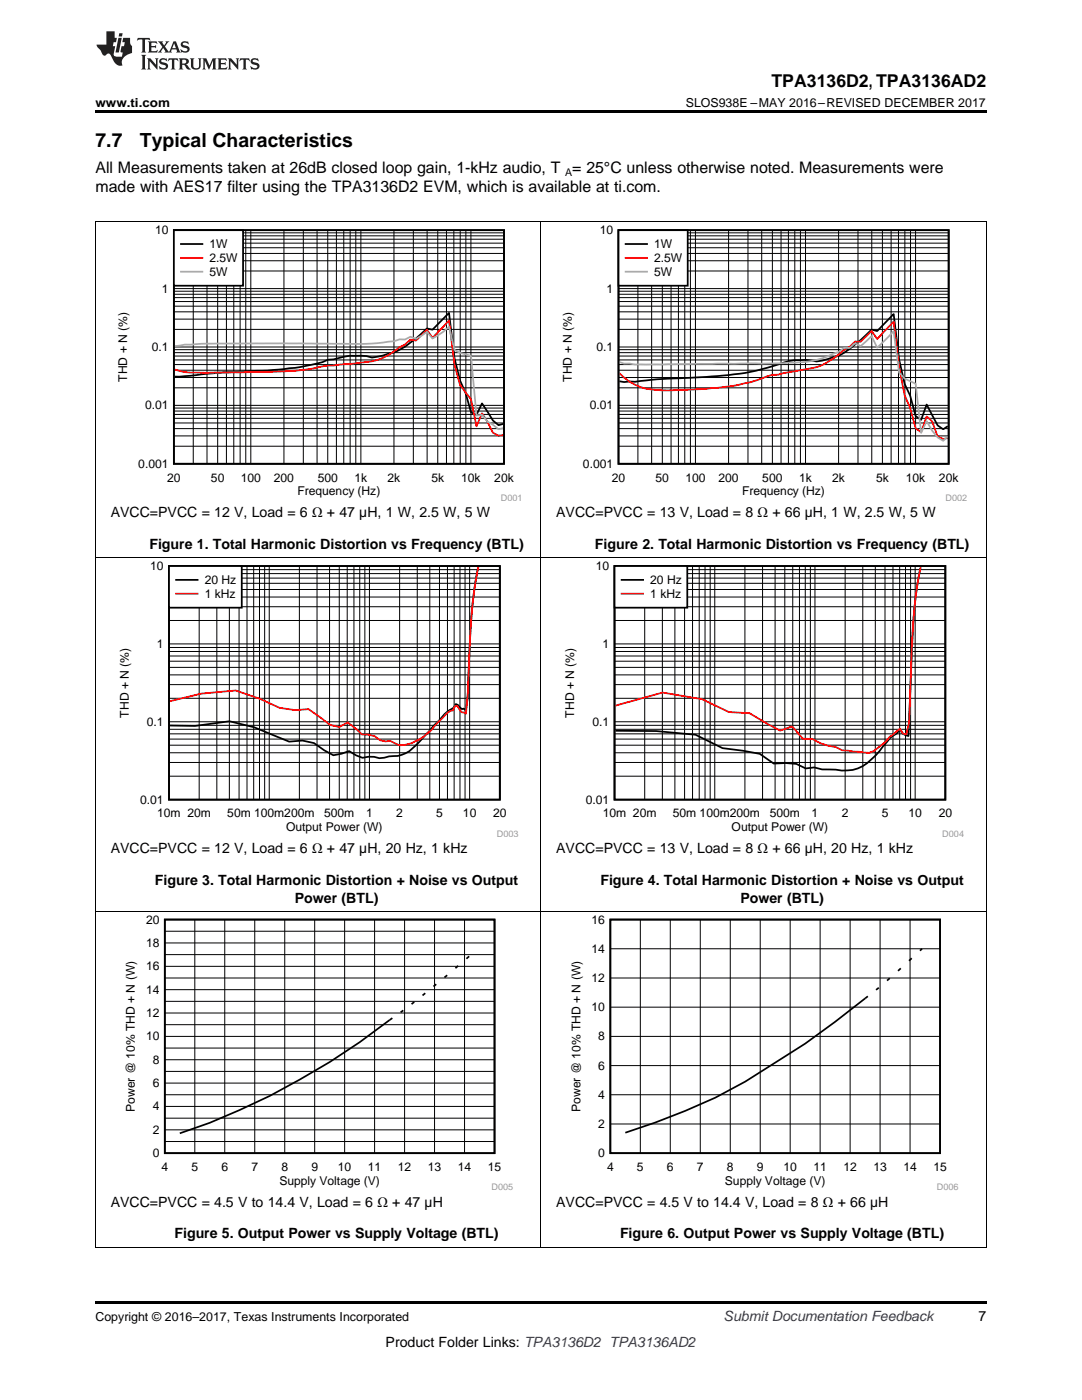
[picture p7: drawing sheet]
<svg xmlns="http://www.w3.org/2000/svg" width="216mm" height="279mm" viewBox="0 0 216 279" stroke-linecap="round" stroke-linejoin="round" font-family="sans-serif">
<path d="M19 259.7h177.8v.5h-177.8z" fill="#000"/>
<path d="M19.1 181.9v67M107.9 181.9v67M196.8 181.9v67M19 248.9h177.8" fill="none" stroke="#000" stroke-width=".2"/>
<path d="M24.6 182.6h77.7v55h-77.7z" fill-rule="evenodd" fill="#fff"/>
<path d="M32.9 183.5h65.8v46.6h-65.8zM82.7 200l-.6 .4M84.9 198.2l-.6 .5M87 196.4l-.5 .5M89.2 194.6l-.5 .5M91.4 192.8l-.5 .4M93.6 190.8l-.5 .5M78.3 203.2a147.4 147.4 0 0 1-36.4 20.9l-6 2.1M80.5 201.6l-.6 .4" fill="none" stroke="#000" stroke-width=".34"/>
<g fill="none" stroke="#000" stroke-width=".2">
<path d="M32.9 199.8h65.8M32.9 197.5h65.8M32.9 195.2h65.8M32.9 192.9h65.8M32.9 190.5h65.8M32.9 188.2h65.8M32.9 185.8h65.8M38.9 183.5v46.7M44.8 183.5v46.7M50.8 183.5v46.7M56.8 183.5v46.7M62.8 183.5v46.7"/>
<path d="M68.8 183.5v46.7M74.7 183.5v46.7M80.7 183.5v46.7M86.7 183.5v46.7M92.7 183.5v46.7M32.9 218.5h65.8M32.9 216.2h65.8M32.9 213.8h65.8M32.9 211.5h65.8M32.9 209.2h65.8M32.9 206.8h65.8M32.9 204.5h65.8"/>
<path d="M32.9 202.2h65.8M32.9 227.8h65.8M32.9 225.5h65.8M32.9 223.2h65.8M32.9 220.8h65.8"/>
</g>
<path d="M113.5 182.6h77.7v55h-77.7z" fill-rule="evenodd" fill="#fff"/>
<path d="M121.8 183.5h65.8v46.6h-65.8zM173.2 198.8a198.9 198.9 0 0 1-24.5 17.1 124.9 124.9 0 0 1-23.9 10.2M175.4 197.1l-.6 .5M177.5 195.2l-.5 .5M179.7 193.3l-.5 .5M181.9 191.2l-.5 .5M184 189.3l-.4 .4" fill="none" stroke="#000" stroke-width=".34"/>
<g fill="none" stroke="#000" stroke-width=".2">
<path d="M19.1 111.3v70.6M107.9 111.3v70.6M196.8 111.3v70.6M19 181.8h177.8M121.8 195.2h65.8M121.8 189.3h65.8M127.8 183.5v46.7M133.7 183.5v46.7M139.7 183.5v46.7M145.7 183.5v46.7M151.7 183.5v46.7M157.7 183.5v46.7"/>
<path d="M163.6 183.5v46.7M169.6 183.5v46.7M175.6 183.5v46.7M181.6 183.5v46.7M121.8 218.5h65.8M121.8 212.7h65.8M121.8 206.8h65.8M121.8 201h65.8M121.8 224.3h65.8"/>
</g>
<path d="M23.4 112h80v55h-80z" fill-rule="evenodd" fill="#fff"/>
<path d="M33.7 113h66v46.6h-66zM95.4 113.1l-.3 1.5a88.7 88.7 0 0 0-1.2 11.1l-.6 13.8-.4 2.3-.3-.4-.4 .1-.8-.8-.4-.2a4.4 4.4 0 0 1-1.8 1.6l-6.2 6.6a6.4 6.4 0 0 1-5.4 2.2l-1.9 .4-1.1-.3h-1.1l-1.2 .2-1.3-.5-1.3-.8-1.5 .5-1.7 .3-1.8-1-2-1.4-2.3-.5-2.7 .2-7-2.9-4.9-1.2-6.9 1-5-.1" fill="none" stroke="#000" stroke-width=".35"/>
<g fill="none" stroke="#000" stroke-width=".2">
<path d="M33.7 119.2h66M33.7 117.6h66M33.7 116.4h66M33.7 115.4h66M33.7 114.5h66M33.7 113.7h66M39.7 113v46.6M43.3 113v46.6M45.8 113v46.6M47.7 113v46.6M49.3 113v46.6M50.6 113v46.6"/>
<path d="M51.8 113v46.6M52.8 113v46.6M53.7 113v46.6M59.7 113v46.6M63.3 113v46.6M65.8 113v46.6M67.7 113v46.6M69.3 113v46.6M70.6 113v46.6M71.8 113v46.6M72.8 113v46.6M73.7 113v46.6"/>
<path d="M79.7 113v46.6M83.3 113v46.6M85.8 113v46.6M87.7 113v46.6M89.3 113v46.6M90.6 113v46.6M91.8 113v46.6M92.8 113v46.6M93.7 113v46.6M99.7 113v46.6M33.7 139.4h66M33.7 136.6h66"/>
<path d="M33.7 134.7h66M33.7 133.2h66M33.7 132h66M33.7 130.9h66M33.7 130h66M33.7 129.2h66M33.7 128.5h66M33.7 123.8h66M33.7 121.1h66M33.7 154.9h66M33.7 152.2h66M33.7 150.2h66"/>
<path d="M33.7 148.7h66M33.7 147.5h66M33.7 146.5h66M33.7 145.5h66M33.7 144.8h66M33.7 144h66"/>
</g>
<path d="M95.5 113.1l-.3 1.1a85.8 85.8 0 0 0-1.3 10.6l-.5 13.2-.4 4.5-.4-.3h-.5l-.8-1.3h-.5l-.4 .9a3 3 0 0 0-2 1.4l-1.1 1a10.7 10.7 0 0 1-6.7 4.5h-.9l-1.8-.8-1 .1-1.1-.3-1.1-.8-1.2-.3h-1.2l-2.9-2.4-1.7 .9-1.8-.4-4.3-3.2-2.7 .2-3.1-.4-3.9-1.8-4.9-1.7-6.9 .6-6.2 1.5" fill="none" stroke="#f00" stroke-width=".35"/>
<path d="M33.7 113h14.5v8.3h-14.5z" fill-rule="evenodd" fill="#fff"/>
<path d="M33.7 113h14.5v8.3h-14.5zM35.1 115.7h4.3" fill="none" stroke="#000" stroke-width=".35"/>
<path d="M35.1 118.5h4.3" fill="none" stroke="#f00" stroke-width=".35"/>
<path d="M112.3 112h80v55h-80z" fill-rule="evenodd" fill="#fff"/>
<path d="M122.6 113h66v46.6h-66zM183.6 113.4l-.6 3.9a127 127 0 0 0-1.2 16.7l-.5 12.9-1.1-.5-.6-.8-.7 .8-1.3 .8-1.4 1.7a13.6 13.6 0 0 1-5 4.5 8.7 8.7 0 0 1-4.4 .2h-2.8l-1.5-.4-1.7 .2-1.9-.9-2.1-.2-2.4 .1-2.8-2-3.3-.6-4.1-.5-5.4-2.7-7.9-.7-8.1-.1" fill="none" stroke="#000" stroke-width=".35"/>
<g fill="none" stroke="#000" stroke-width=".2">
<path d="M122.6 119.2h66M122.6 117.6h66M122.6 116.4h66M122.6 115.4h66M122.6 114.5h66M122.6 113.7h66M128.6 113v46.6M132.2 113v46.6M134.7 113v46.6M136.6 113v46.6M138.2 113v46.6M139.5 113v46.6"/>
<path d="M140.7 113v46.6M141.7 113v46.6M142.6 113v46.6M148.6 113v46.6M152.2 113v46.6M154.7 113v46.6M156.6 113v46.6M158.2 113v46.6M159.5 113v46.6M160.7 113v46.6M161.7 113v46.6M162.6 113v46.6"/>
<path d="M168.6 113v46.6M172.2 113v46.6M174.7 113v46.6M176.6 113v46.6M178.2 113v46.6M179.5 113v46.6M180.7 113v46.6M181.7 113v46.6M182.6 113v46.6M188.6 113v46.6M122.6 139.4h66M122.6 136.6h66"/>
<path d="M122.6 134.7h66M122.6 133.2h66M122.6 132h66M122.6 130.9h66M122.6 130h66M122.6 129.2h66M122.6 128.5h66M122.6 123.8h66M122.6 121.1h66M122.6 154.9h66M122.6 152.2h66M122.6 150.2h66"/>
<path d="M122.6 148.7h66M122.6 147.5h66M122.6 146.5h66M122.6 145.5h66M122.6 144.8h66M122.6 144h66"/>
</g>
<path d="M183.7 113.1l-.6 3.4a104 104 0 0 0-1.2 12.9l-.5 14.7-.6 2.5-.6-.2-.6-.9-2.1 1.6a15.2 15.2 0 0 1-3.2 2.8l-.9 .3-5.4-.5-1.3-.6-1.4-.3-1.5-.4-1.7-.9-1.9-.1-2.1-2.4-2.4 .8-6.1-3.5-4.1-.2-5.4-2.6-7.9-1.3-9.4 2.6" fill="none" stroke="#f00" stroke-width=".35"/>
<path d="M122.6 113h14.5v8.3h-14.5z" fill-rule="evenodd" fill="#fff"/>
<path d="M122.6 113h14.5v8.3h-14.5zM124 115.7h4.3" fill="none" stroke="#000" stroke-width=".35"/>
<path d="M124 118.5h4.3" fill="none" stroke="#f00" stroke-width=".35"/>
<path d="M19.1 44.3v67M107.9 44.3v67M196.8 44.3v67M19 111.3h177.8" fill="none" stroke="#000" stroke-width=".2"/>
<path d="M23 45h80.9v55h-80.9z" fill-rule="evenodd" fill="#fff"/>
<path d="M34.7 45.9h65.9v46.7h-65.9zM34.9 75.2h.9a185.8 185.8 0 0 1 18.7-1.4 45.3 45.3 0 0 0 9.8-1.5l1.1-.5 1.1-.1a12.9 12.9 0 0 1 7.7-.3l2.2-.4 1.1-.4a10.1 10.1 0 0 0 4.4-2.2l3.3-2.8 1.1 .2 3.3-3.4 1.1 9.1 1.1 4.4 1.1 2.5 1.1 3.9 1.1 .5 1.1-2.3 2.2 3.4 1.1 1 .9-.3" fill="none" stroke="#000" stroke-width=".35"/>
<g fill="none" stroke="#000" stroke-width=".2">
<path d="M34.7 59.4h65.9M34.7 58.7h65.9M34.7 58.1h65.9M34.7 57.6h65.9M34.7 54.1h65.9M34.7 52h65.9M34.7 50.6h65.9M34.7 49.4h65.9M34.7 48.5h65.9M34.7 47.7h65.9M34.7 47.1h65.9M34.7 46.5h65.9"/>
<path d="M38.6 45.9v46.7M41.3 45.9v46.7M43.4 45.9v46.7M45.2 45.9v46.7M46.6 45.9v46.7M47.9 45.9v46.7M49 45.9v46.7M50 45.9v46.7M56.7 45.9v46.7M60.5 45.9v46.7M63.3 45.9v46.7M65.4 45.9v46.7"/>
<path d="M67.1 45.9v46.7M68.6 45.9v46.7M69.9 45.9v46.7M71 45.9v46.7M72 45.9v46.7M78.6 45.9v46.7M82.5 45.9v46.7M85.2 45.9v46.7M87.3 45.9v46.7M89.1 45.9v46.7M90.6 45.9v46.7M91.8 45.9v46.7"/>
<path d="M93 45.9v46.7M94 45.9v46.7M34.7 77.4h65.9M34.7 75.3h65.9M34.7 73.9h65.9M34.7 72.8h65.9M34.7 71.8h65.9M34.7 71.1h65.9M34.7 70.4h65.9M34.7 69.8h65.9M34.7 69.3h65.9M34.7 65.7h65.9"/>
<path d="M34.7 63.7h65.9M34.7 62.2h65.9M34.7 61.1h65.9M34.7 60.2h65.9M34.7 89.1h65.9M34.7 87h65.9M34.7 85.5h65.9M34.7 84.4h65.9M34.7 83.5h65.9M34.7 82.7h65.9M34.7 82h65.9M34.7 81.4h65.9"/>
<path d="M34.7 80.9h65.9"/>
</g>
<path d="M34.9 73.7a17.9 17.9 0 0 0 6.4 .7l6.6-.1a83.7 83.7 0 0 0 17.5-1.3l6.6-.6a11.7 11.7 0 0 0 7.7-3.1l1.1-.5 1.1-1 1.1 .2 2.2-2.2 1.1 1.6 3.3-3.4 1.1 8.8 1.1 4 2.2 2.9 1.1 5.4 1.1-2.6 1.1 1.7 1.1 2.2 1.1 .5 .9-.1" fill="none" stroke="#f00" stroke-width=".35"/>
<path d="M34.9 69.1l.9-.1a63.1 63.1 0 0 1 9.9-.4h20.8a65.2 65.2 0 0 0 12.1-.5l1.1-.4 1.1 .1 1.1-.6 1.1 .4 2.2-1.4 1.1 1.4 2.2-1.4 1.1-1 1.1 4.6 1.1 .6 2.2 .6 1.1 11.9 1.1-.1 1.1 1.3 1.1 .7 1.1 .9 .9-.2" fill="none" stroke="#aaa" stroke-width=".35"/>
<path d="M34.7 45.9h13.8v11.1h-13.8z" fill-rule="evenodd" fill="#fff"/>
<path d="M34.7 45.9h13.8v11.1h-13.8zM36.1 48.7h4.3" fill="none" stroke="#000" stroke-width=".35"/>
<path d="M36.1 51.5h4.3" fill="none" stroke="#f00" stroke-width=".35"/>
<path d="M36.1 54.2h4.3" fill="none" stroke="#aaa" stroke-width=".35"/>
<path d="M111.8 45h81.1v55h-81.1z" fill-rule="evenodd" fill="#fff"/>
<path d="M123.4 45.9h65.9v46.7h-65.9zM123.6 76.1l.9 .1h2.2a148.5 148.5 0 0 1 14.3-1l2.2-.1a50.3 50.3 0 0 0 14.3-3l1-.2a12 12 0 0 1 4.5 .2l1-.1 3.3-1a35.1 35.1 0 0 0 6.6-5.2l1.1 .3 3.3-3.4 1.1 9.1 1.1 4.8 1.1 2.4 1.1 4 1.1 .8 1.1-3.1 2.2 4.2 1.1 .8 .9-.6" fill="none" stroke="#000" stroke-width=".35"/>
<g fill="none" stroke="#000" stroke-width=".2">
<path d="M123.4 59.4h65.9M123.4 58.7h65.9M123.4 58.1h65.9M123.4 57.6h65.9M123.4 54.1h65.9M123.4 52h65.9M123.4 50.6h65.9M123.4 49.4h65.9M123.4 48.5h65.9M123.4 47.7h65.9M123.4 47.1h65.9M123.4 46.5h65.9"/>
<path d="M127.3 45.9v46.7M130 45.9v46.7M132.2 45.9v46.7M133.9 45.9v46.7M135.4 45.9v46.7M136.6 45.9v46.7M137.8 45.9v46.7M138.8 45.9v46.7M145.4 45.9v46.7M149.2 45.9v46.7M152 45.9v46.7M154.1 45.9v46.7"/>
<path d="M155.8 45.9v46.7M157.3 45.9v46.7M158.6 45.9v46.7M159.7 45.9v46.7M160.7 45.9v46.7M167.3 45.9v46.7M171.2 45.9v46.7M173.9 45.9v46.7M176.1 45.9v46.7M177.8 45.9v46.7M179.3 45.9v46.7M180.6 45.9v46.7"/>
<path d="M181.7 45.9v46.7M182.7 45.9v46.7M123.4 77.4h65.9M123.4 75.3h65.9M123.4 73.9h65.9M123.4 72.8h65.9M123.4 71.8h65.9M123.4 71.1h65.9M123.4 70.4h65.9M123.4 69.8h65.9M123.4 69.3h65.9M123.4 65.7h65.9"/>
<path d="M123.4 63.7h65.9M123.4 62.2h65.9M123.4 61.1h65.9M123.4 60.2h65.9M123.4 89.1h65.9M123.4 87h65.9M123.4 85.5h65.9M123.4 84.4h65.9M123.4 83.5h65.9M123.4 82.7h65.9M123.4 82h65.9M123.4 81.4h65.9"/>
<path d="M123.4 80.9h65.9"/>
</g>
<path d="M123.6 74.5a11.1 11.1 0 0 0 8.6 3.4 76.2 76.2 0 0 0 17.6-1.6l1.1-.4a10.6 10.6 0 0 1 4.4-1.1l1.1-.4 3.3-.5a13.1 13.1 0 0 0 8.7-4.1l1.1-.6 1.1-1h1.1l2.2-2.2 1.1 1.7 3.3-3.5 1.1 9.2 1.1 5.5 1.1 2.5 1.1 4.1 1.1 .8 1.1-3.2 1.1 1 1.1 3 1.1 .5 .9-.2" fill="none" stroke="#f00" stroke-width=".35"/>
<path d="M123.6 72.3l.9 .3h1.1l1.1 .1 16.5-.1a214.6 214.6 0 0 0 17.5-.4l1.1-.1a14.2 14.2 0 0 0 4.4-1.5l1.1-.4 1.1-.8h1.1l1.1-.9 1.1 .6 2.2-2 1.1 2.3 3.3-3.3 1.1 8.3 1.1 1.1 2.2 1.1 1.1 9.8 1.1-2.4 1.1 2 1.1 1.3 1.1 .7 .9-.9" fill="none" stroke="#aaa" stroke-width=".35"/>
<path d="M123.4 45.9h13.8v11.1h-13.8z" fill-rule="evenodd" fill="#fff"/>
<path d="M123.4 45.9h13.8v11.1h-13.8zM124.8 48.7h4.3" fill="none" stroke="#000" stroke-width=".35"/>
<path d="M124.8 51.5h4.3" fill="none" stroke="#f00" stroke-width=".35"/>
<path d="M124.8 54.2h4.3" fill="none" stroke="#aaa" stroke-width=".35"/>
<path d="M19 44.3h177.8" fill="none" stroke="#000" stroke-width=".2"/>
<path d="M19 22h177.8v.5h-177.8z" fill="#000"/>
<g fill="#231f20">
<path d="M27.5 7.6l-.1 .5 .4-.2h.6v.1v2.1l-.2 .4h1l-.3-.4v-2.1l.1-.1h.5l.5 .2-.2-.5zM29.5 8.3l.2 .3v1.5l-.2 .4h1.8l.2-.6a1.04 1.04 0 0 1-1.3 .2v-.7h.6l.3 .2v-.6l-.3 .2h-.6v-.6l.8-.1 .4 .3-.2-.5zM31.5 8.3l.9 1.1-.9 1.1h.8l-.2-.2 .5-.7 .4 .7-.2 .2h1.5l-.1-.2 .1-.4h.9l.1 .4-.2 .2h1l-.3-.3-.7-1.9h-.5l-.9 2-.8-1 .9-1h-.8l.1 .3-.3 .5-.4-.6 .2-.2zM34.7 8.6l.4 1h-.7zM36.3 8.4a.63 .63 0 0 0-.2 .7 .63 .63 0 0 0 .6 .4l.6 .2 .1 .2a.75 .75 0 0 1-.7 .4 .75 .75 0 0 1-.6-.5l.1 .7 .1-.1a1.11 1.11 0 0 0 1.5-.6 1.13 1.13 0 0 0-1.2-.8l-.1-.4a1.04 1.04 0 0 1 1.2 .2l-.2-.5-.1 .1-.5-.2zM28.2 10.9l.2 .4v2.2l-.2 .4h1l-.3-.4v-2.2l.3-.4zM29.3 11.6l.3 .4v1.5l-.3 .4h.8l-.2-.4v-1.3l1.5 1.7v-1.9l.2-.4h-.7l.2 .4v.9l-1.1-1.3zM32 11.8a.62 .62 0 0 0-.2 .7 .62 .62 0 0 0 .6 .4l.6 .1 .1 .3a.76 .76 0 0 1-.7 .3 .76 .76 0 0 1-.6-.4l.1 .7 .1-.1a1.11 1.11 0 0 0 1.5-.6 1.13 1.13 0 0 0-1.2-.8l-.1-.4a1.04 1.04 0 0 1 1.2 .2l-.2-.6-.1 .1-.5-.1zM33.7 11.6l-.2 .6a.61 .61 0 0 1 .8-.3v1.6l-.2 .4h.9l-.2-.4v-1.6a.63 .63 0 0 1 .8 .3l-.2-.6zM35.6 11.6l.3 .4v1.5l-.3 .4h1l-.2-.2v-.8l.5 .2a.76 .76 0 0 0 1.2 .7l-1-1a.58 .58 0 0 0 .6-.5 .58 .58 0 0 0-.5-.6zM36.4 11.9h.1a.45 .45 0 0 1 .5 .1 .45 .45 0 0 1 .1 .5l-.7 .2zM37.9 11.6l.2 .2a2.17 2.17 0 0 0 .3 1.9 .99 .99 0 0 0 1.6-.6v-1.1l.2-.4h-.7l.2 .2a1.92 1.92 0 0 1-.2 1.8 .6 .6 0 0 1-.9-.5v-1.1l.2-.4zM40.4 11.6l.2 .4v1.5l-.2 .4h.7l-.2-.4v-1.4l.8 1.8 .8-1.8v1.4l-.2 .4h.9l-.2-.4v-1.5l.2-.4h-.8l-.6 1.5-.6-1.5zM43.4 11.6l.2 .4v1.5l-.2 .4h1.8l.2-.6a1.04 1.04 0 0 1-1.3 .1v-.6h.5l.4 .2v-.6l-.4 .2h-.5v-.7h.8l.3 .3-.1-.6zM45.5 11.6l.2 .4v1.5l-.2 .4h.7l-.2-.4v-1.3l1.5 1.7v-1.9l.2-.4h-.7l.2 .4v.9l-1.1-1.3zM47.9 11.6l-.1 .6a.61 .61 0 0 1 .8-.3v1.6l-.3 .4h1l-.3-.4 .1-1.6a.63 .63 0 0 1 .7 .3l-.1-.6zM50.2 11.8a.62 .62 0 0 0-.2 .7 .62 .62 0 0 0 .6 .4l.6 .1 .2 .3a.76 .76 0 0 1-.8 .3 .76 .76 0 0 1-.6-.4l.1 .7 .2-.1a1.11 1.11 0 0 0 1.5-.6 1.13 1.13 0 0 0-1.3-.8l-.1-.4a1.04 1.04 0 0 1 1.2 .2l-.1-.6-.2 .1-.5-.1z"/>
<path d="M21.2 6.3v2.6h-1.9l.1 .4 .7 .9a.91 .91 0 0 0 1 .8 .56 .56 0 0 1 .5-.3 .56 .56 0 0 1 .5 .3l.4 .8a1.53 1.53 0 0 0 1.9 1.2 1.54 1.54 0 0 1 1-2.1l.9-.3v-1.4a1.52 1.52 0 0 1-.3-1.6h-1.4l-.2 .8h.5l-.2 .8h-.4l-.2 1v.2l.4 .1-.2 .8a1.93 1.93 0 0 1-1.6-.3l.3-1.8h-.5l.2-.8h.4l.2-.8h-.4v-1.3zM23.6 7.6l-.6 2.9h.7l.6-2.9zM23.8 6.6l-.1 .7h.6l.2-.7z"/>
</g>
<g font-size="3.9">
<text x="19" y="29.3">7.7</text>
<text x="27.9" y="29.3">Typical Characteristics</text>
</g>
<text font-size="3.5" x="154" y="17.3">TPA3136D2, TPA3136AD2</text>
<g font-size="3.2">
<text x="19" y="34.4">All Measurements taken at 26dB closed loop gain, 1-kHz audio, T</text>
<text x="114.2" y="34.4">= 25°C unless otherwise noted. Measurements were</text>
<text x="19" y="38.3">made with AES17 filter using the TPA3136D2 EVM, which is available at ti.com.</text>
</g>
<g font-size="2.8">
<text x="22.1" y="103.2">AVCC=PVCC = 12 V, Load = 6 Ω + 47 µH, 1 W, 2.5 W, 5 W</text>
<text x="111" y="103.2">AVCC=PVCC = 13 V, Load = 8 Ω + 66 µH, 1 W, 2.5 W, 5 W</text>
<text x="29.8" y="109.6">Figure 1. Total Harmonic Distortion vs Frequency (BTL)</text>
<text x="118.7" y="109.6">Figure 2. Total Harmonic Distortion vs Frequency (BTL)</text>
<text x="22.1" y="170.3">AVCC=PVCC = 12 V, Load = 6 Ω + 47 µH, 20 Hz, 1 kHz</text>
<text x="111" y="170.3">AVCC=PVCC = 13 V, Load = 8 Ω + 66 µH, 20 Hz, 1 kHz</text>
<text x="30.9" y="176.6">Figure 3. Total Harmonic Distortion + Noise vs Output</text>
<text x="119.8" y="176.6">Figure 4. Total Harmonic Distortion + Noise vs Output</text>
<text x="58.8" y="180.1">Power (BTL)</text>
<text x="147.7" y="180.1">Power (BTL)</text>
<text x="22.1" y="240.8">AVCC=PVCC = 4.5 V to 14.4 V, Load = 6 Ω + 47 µH</text>
<text x="111" y="240.8">AVCC=PVCC = 4.5 V to 14.4 V, Load = 8 Ω + 66 µH</text>
<text x="34.8" y="247.2">Figure 5. Output Power vs Supply Voltage (BTL)</text>
<text x="123.7" y="247.2">Figure 6. Output Power vs Supply Voltage (BTL)</text>
<text x="195.3" y="263.6">7</text>
<text x="76.9" y="268.9">Product Folder Links: TPA3136D2 TPA3136AD2</text>
</g>
<text font-size="2.8" fill="#0000c8" x="144.4" y="263.6">Submit Documentation Feedback</text>
<g font-size="2.5">
<text x="19" y="21.4">www.ti.com</text>
<text x="136.8" y="21.4">SLOS938E –MAY 2016–REVISED DECEMBER 2017</text>
<text x="19" y="263.6">Copyright © 2016–2017, Texas Instruments Incorporated</text>
</g>
<g font-size="2.4">
<text x="30.9" y="46.7">10</text>
<text x="119.7" y="46.7">10</text>
<text x="41.8" y="49.5">1W</text>
<text x="41.8" y="52.3">2.5W</text>
<text x="130.5" y="49.5">1W</text>
<text x="130.5" y="52.3">2.5W</text>
<text x="32.3" y="58.4">1</text>
<text x="41.8" y="55.1">5W</text>
<text x="121" y="58.4">1</text>
<text x="130.5" y="55.1">5W</text>
<text x="30.3" y="70">0.1</text>
<text x="119" y="70">0.1</text>
<text x="25.3" y="76.2" transform="rotate(-90 25.3 76.2)">THD + N (%)</text>
<text x="114.1" y="76.2" transform="rotate(-90 114.1 76.2)">THD + N (%)</text>
<text x="28.9" y="81.7">0.01</text>
<text x="117.7" y="81.7">0.01</text>
<text x="27.6" y="93.4">0.001</text>
<text x="116.3" y="93.4">0.001</text>
<text x="33.4" y="96.1">20</text>
<text x="42.1" y="96.1">50</text>
<text x="48" y="96.1">100</text>
<text x="54.6" y="96.1">200</text>
<text x="59.4" y="98.9">Frequency (Hz)</text>
<text x="63.4" y="96.1">500</text>
<text x="70.7" y="96.1">1k</text>
<text x="77.3" y="96.1">2k</text>
<text x="86.1" y="96.1">5k</text>
<text x="92" y="96.1">10k</text>
<text x="98.6" y="96.1">20k</text>
<text x="122.1" y="96.1">20</text>
<text x="130.8" y="96.1">50</text>
<text x="136.8" y="96.1">100</text>
<text x="143.4" y="96.1">200</text>
<text x="148.1" y="98.9">Frequency (Hz)</text>
<text x="152.1" y="96.1">500</text>
<text x="159.5" y="96.1">1k</text>
<text x="166.1" y="96.1">2k</text>
<text x="174.8" y="96.1">5k</text>
<text x="180.8" y="96.1">10k</text>
<text x="187.4" y="96.1">20k</text>
<text x="30" y="113.8">10</text>
<text x="118.9" y="113.8">10</text>
<text x="40.8" y="116.6">20 Hz</text>
<text x="40.8" y="119.3">1 kHz</text>
<text x="129.7" y="116.6">20 Hz</text>
<text x="129.7" y="119.3">1 kHz</text>
<text x="31.3" y="129.3">1</text>
<text x="120.2" y="129.3">1</text>
<text x="25.7" y="143.2" transform="rotate(-90 25.7 143.2)">THD + N (%)</text>
<text x="114.6" y="143.2" transform="rotate(-90 114.6 143.2)">THD + N (%)</text>
<text x="29.3" y="144.8">0.1</text>
<text x="118.2" y="144.8">0.1</text>
<text x="28" y="160.4">0.01</text>
<text x="116.9" y="160.4">0.01</text>
<text x="31.4" y="163.1">10m 20m</text>
<text x="45.4" y="163.1">50m 100m200m</text>
<text x="57.1" y="165.9">Output Power (W)</text>
<text x="64.7" y="163.1">500m</text>
<text x="73" y="163.1">1</text>
<text x="79.1" y="163.1">2</text>
<text x="87" y="163.1">5</text>
<text x="92.4" y="163.1">10</text>
<text x="98.4" y="163.1">20</text>
<text x="120.3" y="163.1">10m 20m</text>
<text x="134.3" y="163.1">50m 100m200m</text>
<text x="146" y="165.9">Output Power (W)</text>
<text x="153.6" y="163.1">500m</text>
<text x="161.9" y="163.1">1</text>
<text x="168" y="163.1">2</text>
<text x="175.9" y="163.1">5</text>
<text x="181.3" y="163.1">10</text>
<text x="187.3" y="163.1">20</text>
<text x="29.1" y="184.3">20</text>
<text x="118" y="184.3">16</text>
<text x="29.1" y="189">18</text>
<text x="118" y="190.1">14</text>
<text x="29.1" y="193.6">16</text>
<text x="118" y="196">12</text>
<text x="29.1" y="203">12</text>
<text x="29.1" y="198.3">14</text>
<text x="118" y="201.8">10</text>
<text x="29.1" y="207.6">10</text>
<text x="119.4" y="207.6">8</text>
<text x="30.5" y="212.3">8</text>
<text x="119.4" y="213.5">6</text>
<text x="26.9" y="221.9" transform="rotate(-90 26.9 221.9)">Power @ 10% THD + N (W)</text>
<text x="30.5" y="221.6">4</text>
<text x="30.5" y="216.9">6</text>
<text x="115.8" y="221.9" transform="rotate(-90 115.8 221.9)">Power @ 10% THD + N (W)</text>
<text x="119.4" y="219.3">4</text>
<text x="30.5" y="226.3">2</text>
<text x="119.4" y="225.1">2</text>
<text x="30.5" y="230.9">0</text>
<text x="32.2" y="233.7">4</text>
<text x="38.2" y="233.7">5</text>
<text x="44.2" y="233.7">6</text>
<text x="50.2" y="233.7">7</text>
<text x="56.1" y="233.7">8</text>
<text x="62.1" y="233.7">9</text>
<text x="67.4" y="233.7">10</text>
<text x="73.4" y="233.7">11</text>
<text x="79.4" y="233.7">12</text>
<text x="85.4" y="233.7">13</text>
<text x="91.4" y="233.7">14</text>
<text x="97.3" y="233.7">15</text>
<text x="119.4" y="230.9">0</text>
<text x="121.1" y="233.7">4</text>
<text x="127.1" y="233.7">5</text>
<text x="133.1" y="233.7">6</text>
<text x="139.1" y="233.7">7</text>
<text x="145" y="233.7">8</text>
<text x="151" y="233.7">9</text>
<text x="156.3" y="233.7">10</text>
<text x="162.3" y="233.7">11</text>
<text x="168.3" y="233.7">12</text>
<text x="174.3" y="233.7">13</text>
<text x="180.3" y="233.7">14</text>
<text x="186.2" y="233.7">15</text>
<text x="55.7" y="236.5">Supply Voltage (V)</text>
<text x="144.6" y="236.5">Supply Voltage (V)</text>
</g>
<text font-size="2.1" x="112.8" y="35.1">A</text>
<g font-size="1.8" fill="#999">
<text x="100" y="99.9">D001</text>
<text x="188.7" y="99.9">D002</text>
<text x="99.1" y="167">D003</text>
<text x="188" y="167">D004</text>
<text x="98.1" y="237.5">D005</text>
<text x="187" y="237.5">D006</text>
</g>
</svg>
